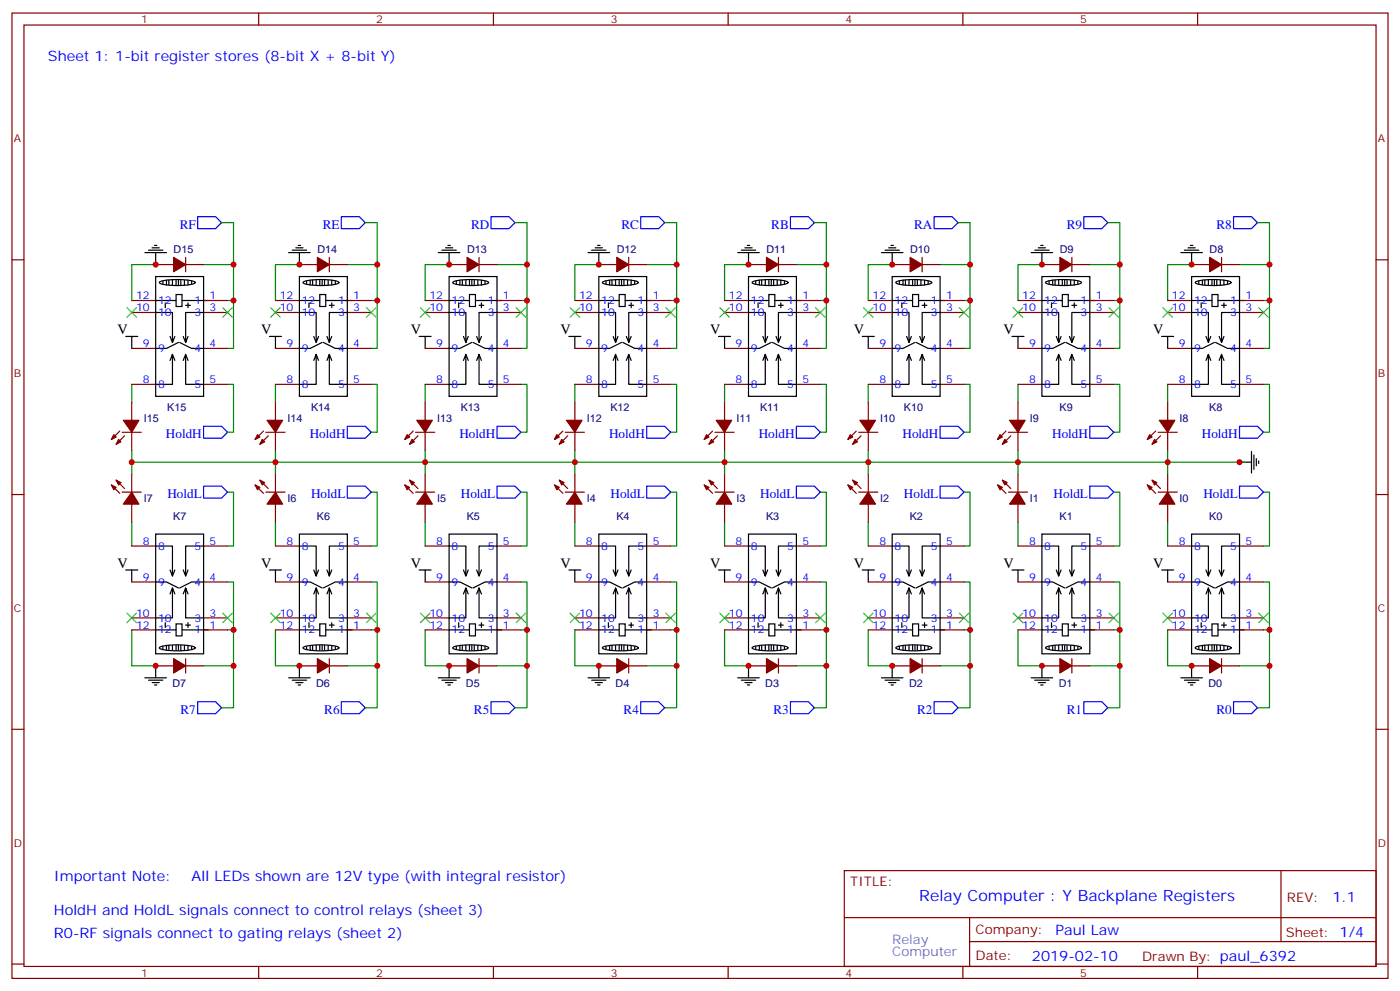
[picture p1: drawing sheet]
<svg xmlns="http://www.w3.org/2000/svg" width="412mm" height="292mm" viewBox="0 0 412 292" stroke-linecap="round" stroke-linejoin="round" font-family="sans-serif">
<g fill="none" stroke="#870000" stroke-width=".35">
<path d="M3.5 3.8h405.4v284.4h-405.4zM7.1 7.4h398.2v277.3h-398.2zM76.2 3.8v3.6M145.3 3.8v3.6M214.5 3.8v3.6M283.6 3.8v3.6M352.8 3.8v3.6M3.5 76.5h3.6M45.9 77.9h5.3M54.7 75.8v4.2M54.7 77.9h5.3M88.2 77.9h5.3"/>
<path d="M97 75.8v4.2M97 77.9h5.3M132.3 77.9h5.3M141.1 75.8v4.2M141.1 77.9h5.3M176.4 77.9h5.3M185.2 75.8v4.2M185.2 77.9h5.3M220.5 77.9h5.3M229.3 75.8v4.2M229.3 77.9h5.3M262.8 77.9h5.3"/>
<path d="M271.6 75.8v4.2M271.6 77.9h5.3M306.9 77.9h5.3M315.7 75.8v4.2M315.7 77.9h5.3M351 77.9h5.3M359.8 75.8v4.2M359.8 77.9h5.3M405.3 76.5h3.6M38.8 88.5h7.1M38.8 92h7.1M60 88.5h7"/>
<path d="M60 92h7M81.1 88.5h7.1M81.1 92h7.1M102.3 88.5h7.1M102.3 92h7.1M125.2 88.5h7.1M125.2 92h7.1M146.4 88.5h7.1M146.4 92h7.1M169.3 88.5h7.1M169.3 92h7.1M190.5 88.5h7.1"/>
<path d="M190.5 92h7.1M213.4 88.5h7.1M213.4 92h7.1M234.6 88.5h7.1M234.6 92h7.1M255.8 88.5h7M255.8 92h7M276.9 88.5h7.1M276.9 92h7.1M299.9 88.5h7M299.9 92h7M321 88.5h7.1"/>
<path d="M321 92h7.1M344 88.5h7M344 92h7M365.1 88.5h7.1M365.1 92h7.1M38.8 118.5v5.3M38.8 102.6h7.1M38.8 113.2h7.1M60 102.6h7M60 113.2h7M81.1 118.5v5.3M81.1 102.6h7.1"/>
<path d="M81.1 113.2h7.1M102.3 102.6h7.1M102.3 113.2h7.1M125.2 118.5v5.3M125.2 102.6h7.1M125.2 113.2h7.1M146.4 102.6h7.1M146.4 113.2h7.1M169.3 118.5v5.3M169.3 102.6h7.1M169.3 113.2h7.1M190.5 102.6h7.1"/>
<path d="M190.5 113.2h7.1M213.4 118.5v5.3M213.4 102.6h7.1M213.4 113.2h7.1M234.6 102.6h7.1M234.6 113.2h7.1M255.8 118.5v5.3M255.8 102.6h7M255.8 113.2h7M276.9 102.6h7.1M276.9 113.2h7.1M299.9 118.5v5.3"/>
<path d="M299.9 102.6h7M299.9 113.2h7M321 102.6h7.1M321 113.2h7.1M344 118.5v5.3M344 102.6h7M344 113.2h7M365.1 102.6h7.1M365.1 113.2h7.1M35.3 127l-2.5 2.4M36 127.3h5.6M36.7 128.4l-2.5 2.4"/>
<path d="M38.8 127.3v5.3M38.8 139.7v5.3M77.6 127l-2.5 2.4M78.3 127.3h5.7M79 128.4l-2.4 2.4M81.1 127.3v5.3M81.1 139.7v5.3M121.7 127l-2.5 2.4M122.4 127.3h5.7M123.1 128.4l-2.5 2.4M125.2 127.3v5.3M125.2 139.7v5.3"/>
<path d="M165.8 127l-2.5 2.4M166.5 127.3h5.7M167.2 128.4l-2.5 2.4M169.3 127.3v5.3M169.3 139.7v5.3M209.9 127l-2.5 2.4M210.6 127.3h5.7M211.3 128.4l-2.5 2.4M213.4 127.3v5.3M213.4 139.7v5.3M252.2 127l-2.4 2.4M252.9 127.3h5.7"/>
<path d="M253.6 128.4l-2.4 2.4M255.8 127.3v5.3M255.8 139.7v5.3M296.3 127l-2.4 2.4M297 127.3h5.7M297.7 128.4l-2.4 2.4M299.9 127.3v5.3M299.9 139.7v5.3M340.4 127l-2.4 2.4M341.1 127.3h5.7M341.8 128.4l-2.4 2.4M344 127.3v5.3"/>
<path d="M344 139.7v5.3M3.5 145.7h3.6M32.8 142.8l2.5 2.5M34.2 141.4l2.5 2.5M36 145h5.6M38.8 148.5v5.3M75.1 142.8l2.5 2.5M76.6 141.4l2.4 2.5M78.3 145h5.7M81.1 148.5v5.3M119.2 142.8l2.5 2.5M120.6 141.4l2.5 2.5"/>
<path d="M122.4 145h5.7M125.2 148.5v5.3M163.3 142.8l2.5 2.5M164.7 141.4l2.5 2.5M166.5 145h5.7M169.3 148.5v5.3M207.4 142.8l2.5 2.5M208.8 141.4l2.5 2.5M210.6 145h5.7M213.4 148.5v5.3M249.8 142.8l2.4 2.5M251.2 141.4l2.4 2.5"/>
<path d="M252.9 145h5.7M255.8 148.5v5.3M293.9 142.8l2.4 2.5M295.3 141.4l2.4 2.5M297 145h5.7M299.9 148.5v5.3M338 142.8l2.4 2.5M339.4 141.4l2.4 2.5M341.1 145h5.7M344 148.5v5.3M405.3 145.7h3.6M38.8 171.4h7.1"/>
<path d="M38.8 160.8h7.1M60 171.4h7M60 160.8h7M81.1 171.4h7.1M81.1 160.8h7.1M102.3 171.4h7.1M102.3 160.8h7.1M125.2 171.4h7.1M125.2 160.8h7.1M146.4 171.4h7.1M146.4 160.8h7.1M169.3 171.4h7.1"/>
<path d="M169.3 160.8h7.1M190.5 171.4h7.1M190.5 160.8h7.1M213.4 171.4h7.1M213.4 160.8h7.1M234.6 171.4h7.1M234.6 160.8h7.1M255.8 171.4h7M255.8 160.8h7M276.9 171.4h7.1M276.9 160.8h7.1M299.9 171.4h7"/>
<path d="M299.9 160.8h7M321 171.4h7.1M321 160.8h7.1M344 171.4h7M344 160.8h7M365.1 171.4h7.1M365.1 160.8h7.1M38.8 185.5h7.1M38.8 182h7.1M45.9 196.1h5.3M54.7 196.1h5.3M54.7 194v4.2"/>
<path d="M60 185.5h7M60 182h7M81.1 185.5h7.1M81.1 182h7.1M88.2 196.1h5.3M97 196.1h5.3M97 194v4.2M102.3 185.5h7.1M102.3 182h7.1M125.2 185.5h7.1M125.2 182h7.1M132.3 196.1h5.3"/>
<path d="M141.1 196.1h5.3M141.1 194v4.2M146.4 185.5h7.1M146.4 182h7.1M169.3 185.5h7.1M169.3 182h7.1M176.4 196.1h5.3M185.2 196.1h5.3M185.2 194v4.2M190.5 185.5h7.1M190.5 182h7.1M213.4 185.5h7.1"/>
<path d="M213.4 182h7.1M220.5 196.1h5.3M229.3 196.1h5.3M229.3 194v4.2M234.6 185.5h7.1M234.6 182h7.1M255.8 185.5h7M255.8 182h7M262.8 196.1h5.3M271.6 196.1h5.3M271.6 194v4.2M276.9 185.5h7.1"/>
<path d="M276.9 182h7.1M299.9 185.5h7M299.9 182h7M306.9 196.1h5.3M315.7 196.1h5.3M315.7 194v4.2M321 185.5h7.1M321 182h7.1M344 185.5h7M344 182h7M351 196.1h5.3M359.8 194v4.2"/>
<path d="M359.8 196.1h5.3M365.1 185.5h7.1M365.1 182h7.1M3.5 214.8h3.6M405.3 214.8h3.6M248.7 256.4h156.6v28.3h-156.6zM377.3 256.5v20.8M248.7 270.3h156.5M285.6 277.3h119.6M285.6 270.3v14.1M3.5 284h3.6M76.2 284.7v3.5"/>
<path d="M145.3 284.7v3.5M214.5 284.7v3.5M283.6 284.7v3.5M352.8 284.7v3.5M405.3 284h3.6"/>
</g>
<g fill="none" stroke="#000" stroke-width=".35">
<path d="M42.7 74.4h6.3M43.7 73.7h4.3M44.8 73h2.1M45.5 72.3h.7M45.9 74.4v3.5M85 74.4h6.4M86.1 73.7h4.2M87.1 73h2.2M87.8 72.3h.7M88.2 74.4v3.5M129.1 74.4h6.4M130.2 73.7h4.2"/>
<path d="M131.2 73h2.1M131.9 72.3h.7M132.3 74.4v3.5M173.2 74.4h6.4M174.3 73.7h4.2M175.3 73h2.1M176 72.3h.7M176.4 74.4v3.5M217.3 74.4h6.4M218.4 73.7h4.2M219.4 73h2.1M220.1 72.3h.7"/>
<path d="M220.5 74.4v3.5M259.6 74.4h6.4M260.7 73.7h4.2M261.8 73h2.1M262.5 72.3h.7M262.8 74.4v3.5M303.7 74.4h6.4M304.8 73.7h4.2M305.9 73h2.1M306.6 72.3h.7M306.9 74.4v3.5M347.8 74.4h6.4"/>
<path d="M348.9 73.7h4.2M350 73h2.1M350.7 72.3h.7M351 74.4v3.5M37 99.1h3.6M38.8 99.1v3.5M45.9 81.5h14.1v35.2h-14.1zM45.9 92h4.9v8.9l.7-1.8M45.9 88.5h6M47 83a19.4 19.4 0 0 1 10.4 0l.1 .2a8.7 8.7 0 0 1-5.3 .9 8.7 8.7 0 0 1-5.3-.9zM48 82.9v.7M48.7 89.2v1.4"/>
<path d="M49 82.5v1.4M49.7 82.5v1.4M50.1 99.1l.7 1.8M50.8 82.5v1.4M51.9 86.7h1.7v3.6h-1.7zM51.9 82.5v1.4M52.6 82.5v1.4M53.3 82.5v1.4M53.6 88.5h7.8M54 99.1l.7 1.8M54.3 82.5v1.4M54.7 89.9h1.4"/>
<path d="M55.4 82.5v1.4M55.4 89.2v1.4M56.4 82.9v.7M60 92h-5.3v8.9l.7-1.8M79.4 99.1h3.5M81.1 99.1v3.5M88.2 81.5h14.1v35.2h-14.1zM88.2 92h4.9v8.9l.7-1.8M88.2 88.5h6M89.4 83a19.4 19.4 0 0 1 10.3 0l.1 .2a8.7 8.7 0 0 1-5.3 .9 8.7 8.7 0 0 1-5.2-.9zM90.3 82.9v.7M91 89.2v1.4"/>
<path d="M91.4 82.5v1.4M92.1 82.5v1.4M92.4 99.1l.7 1.8M93.1 82.5v1.4M94.2 86.7h1.8v3.6h-1.8zM94.2 82.5v1.4M94.9 82.5v1.4M95.6 82.5v1.4M96 88.5h7.7M96.3 99.1l.7 1.8M96.7 82.5v1.4M97 89.9h1.4"/>
<path d="M97.7 82.5v1.4M97.7 89.2v1.4M98.8 82.9v.7M102.3 92h-5.3v8.9l.7-1.8M123.5 99.1h3.5M125.2 99.1v3.5M132.3 81.5h14.1v35.2h-14.1zM132.3 92h4.9v8.9l.7-1.8M132.3 88.5h6M133.5 83a19.4 19.4 0 0 1 10.3 0l.1 .2a8.7 8.7 0 0 1-5.3 .9 8.7 8.7 0 0 1-5.3-.9zM134.4 82.9v.7M135.1 89.2v1.4"/>
<path d="M135.5 82.5v1.4M136.2 82.5v1.4M136.5 99.1l.7 1.8M137.2 82.5v1.4M138.3 86.7h1.8v3.6h-1.8zM138.3 82.5v1.4M139 82.5v1.4M139.7 82.5v1.4M140.1 88.5h7.7M140.4 99.1l.7 1.8M140.8 82.5v1.4M141.1 89.9h1.4"/>
<path d="M141.8 82.5v1.4M141.8 89.2v1.4M142.9 82.9v.7M146.4 92h-5.3v8.9l.7-1.8M167.6 99.1h3.5M169.3 99.1v3.5M176.4 81.5h14.1v35.2h-14.1zM176.4 92h4.9v8.9l.7-1.8M176.4 88.5h6M177.6 83a19.4 19.4 0 0 1 10.3 0l.1 .2a8.7 8.7 0 0 1-5.3 .9 8.7 8.7 0 0 1-5.3-.9zM178.5 82.9v.7M179.2 89.2v1.4"/>
<path d="M179.6 82.5v1.4M180.3 82.5v1.4M180.6 99.1l.7 1.8M181.3 82.5v1.4M182.4 86.7h1.7v3.6h-1.7zM182.4 82.5v1.4M183.1 82.5v1.4M183.8 82.5v1.4M184.1 88.5h7.8M184.5 99.1l.7 1.8M184.9 82.5v1.4M185.2 89.9h1.4"/>
<path d="M185.9 82.5v1.4M185.9 89.2v1.4M187 82.9v.7M190.5 92h-5.3v8.9l.7-1.8M211.7 99.1h3.5M213.4 99.1v3.5M220.5 81.5h14.1v35.2h-14.1zM220.5 92h4.9v8.9l.7-1.8M220.5 88.5h6M221.7 83a19.4 19.4 0 0 1 10.3 0l.1 .2a8.7 8.7 0 0 1-5.3 .9 8.7 8.7 0 0 1-5.3-.9zM222.6 82.9v.7M223.3 89.2v1.4"/>
<path d="M223.7 82.5v1.4M224.4 82.5v1.4M224.7 99.1l.7 1.8M225.4 82.5v1.4M226.5 86.7h1.7v3.6h-1.7zM226.5 82.5v1.4M227.2 82.5v1.4M227.9 82.5v1.4M228.2 88.5h7.8M228.6 99.1l.7 1.8M229 82.5v1.4M229.3 89.9h1.4"/>
<path d="M230 82.5v1.4M230 89.2v1.4M231.1 82.9v.7M234.6 92h-5.3v8.9l.7-1.8M254 99.1h3.5M255.8 99.1v3.5M262.8 81.5h14.1v35.2h-14.1zM262.8 92h5v8.9l.7-1.8M262.8 88.5h6M264 83a19.4 19.4 0 0 1 10.4 0l.1 .2a8.7 8.7 0 0 1-5.3 .9 8.7 8.7 0 0 1-5.3-.9zM264.9 82.9v.7M265.6 89.2v1.4"/>
<path d="M266 82.5v1.4M266.7 82.5v1.4M267.1 99.1l.7 1.8M267.8 82.5v1.4M268.8 86.7h1.8v3.6h-1.8zM268.8 82.5v1.4M269.5 82.5v1.4M270.2 82.5v1.4M270.6 88.5h7.7M270.9 99.1l.7 1.8M271.3 82.5v1.4M271.6 89.9h1.4"/>
<path d="M272.3 82.5v1.4M272.3 89.2v1.4M273.4 82.9v.7M276.9 92h-5.3v8.9l.7-1.8M298.1 99.1h3.5M299.9 99.1v3.5M306.9 81.5h14.1v35.2h-14.1zM306.9 92h5v8.9l.7-1.8M306.9 88.5h6M308.1 83a19.4 19.4 0 0 1 10.4 0l.1 .2a8.7 8.7 0 0 1-5.3 .9 8.7 8.7 0 0 1-5.3-.9zM309 82.9v.7M309.7 89.2v1.4"/>
<path d="M310.1 82.5v1.4M310.8 82.5v1.4M311.1 99.1l.8 1.8M311.9 82.5v1.4M312.9 86.7h1.8v3.6h-1.8zM312.9 82.5v1.4M313.6 82.5v1.4M314.3 82.5v1.4M314.7 88.5h7.7M315 99.1l.7 1.8M315.4 82.5v1.4M315.7 89.9h1.4"/>
<path d="M316.4 82.5v1.4M316.4 89.2v1.4M317.5 82.9v.7M321 92h-5.3v8.9l.7-1.8M342.2 99.1h3.5M344 99.1v3.5M351 81.5h14.1v35.2h-14.1zM351 92h5v8.9l.7-1.8M351 88.5h6M352.2 83a19.4 19.4 0 0 1 10.3 0l.2 .2a8.7 8.7 0 0 1-5.3 .9 8.7 8.7 0 0 1-5.3-.9zM353.1 82.9v.7M353.8 89.2v1.4"/>
<path d="M354.2 82.5v1.4M354.9 82.5v1.4M355.2 99.1l.8 1.8M356 82.5v1.4M357 86.7h1.8v3.6h-1.8zM357 82.5v1.4M357.7 82.5v1.4M358.4 82.5v1.4M358.8 88.5h7.7M359.1 99.1l.7 1.8M359.5 82.5v1.4M359.8 89.9h1.4"/>
<path d="M360.5 82.5v1.4M360.5 89.2v1.4M361.6 82.9v.7M365.1 92h-5.3v8.9l.7-1.8M50.1 106.2l.7-1.8v8.8h-4.9M50.8 104.4l.7 1.8M52.6 100.9l-3.6 1.7h-3.1M52.9 100.9l3.5 1.7h3.6M54 106.2l.7-1.8v8.8h5.3M54.7 104.4l.7 1.8M92.4 106.2l.7-1.8v8.8h-4.9M93.1 104.4l.7 1.8"/>
<path d="M94.9 100.9l-3.5 1.7h-3.2M95.2 100.9l3.6 1.7h3.5M96.3 106.2l.7-1.8v8.8h5.3M97 104.4l.7 1.8M136.5 106.2l.7-1.8v8.8h-4.9M137.2 104.4l.7 1.8M139 100.9l-3.5 1.7h-3.2M139.3 100.9l3.6 1.7h3.5M140.4 106.2l.7-1.8v8.8h5.3M141.1 104.4l.7 1.8M180.6 106.2l.7-1.8v8.8h-4.9M181.3 104.4l.7 1.8"/>
<path d="M183.1 100.9l-3.5 1.7h-3.2M183.4 100.9l3.6 1.7h3.5M184.5 106.2l.7-1.8v8.8h5.3M185.2 104.4l.7 1.8M224.7 106.2l.7-1.8v8.8h-4.9M225.4 104.4l.7 1.8M227.2 100.9l-3.5 1.7h-3.2M227.5 100.9l3.6 1.7h3.5M228.6 106.2l.7-1.8v8.8h5.3M229.3 104.4l.7 1.8M267.1 106.2l.7-1.8v8.8h-5M267.8 104.4l.7 1.8"/>
<path d="M269.5 100.9l-3.5 1.7h-3.2M269.9 100.9l3.5 1.7h3.5M270.9 106.2l.7-1.8v8.8h5.3M271.6 104.4l.7 1.8M311.1 106.2l.8-1.8v8.8h-5M311.9 104.4l.7 1.8M313.6 100.9l-3.5 1.7h-3.2M314 100.9l3.5 1.7h3.5M315 106.2l.7-1.8v8.8h5.3M315.7 104.4l.7 1.8M355.2 106.2l.8-1.8v8.8h-5M356 104.4l.7 1.8"/>
<path d="M357.7 100.9l-3.5 1.7h-3.2M358.1 100.9l3.5 1.7h3.5M359.1 106.2l.7-1.8v8.8h5.3M359.8 104.4l.7 1.8M365.1 136.1h3.6M368.7 133v6.3M369.4 134v4.3M370.1 135.1v2.1M370.8 135.8v.7M45.9 157.3h14.1v35.3h-14.1zM88.2 157.3h14.1v35.3h-14.1zM132.3 157.3h14.1v35.3h-14.1z"/>
<path d="M176.4 157.3h14.1v35.3h-14.1zM220.5 157.3h14.1v35.3h-14.1zM262.8 157.3h14.1v35.3h-14.1zM306.9 157.3h14.1v35.3h-14.1zM351 157.3h14.1v35.3h-14.1zM37 167.9h3.6M38.8 167.9v3.5M45.9 171.4h3.1l3.6 1.8M45.9 160.8h4.9v8.9l-.7-1.8M50.8 173.2l-.7 1.7M51.5 174.9l-.7-1.7v8.8h-4.9M51.5 167.9l-.7 1.8"/>
<path d="M54.7 173.2l-.7 1.7M55.4 174.9l-.7-1.7v8.8h5.3M55.4 167.9l-.7 1.8M60 171.4h-3.6l-3.5 1.8M60 160.8h-5.3v8.9l-.7-1.8M79.4 167.9h3.5M81.1 167.9v3.5M88.2 171.4h3.2l3.5 1.8M88.2 160.8h4.9v8.9l-.7-1.8M93.1 173.2l-.7 1.7M93.8 174.9l-.7-1.7v8.8h-4.9M93.8 167.9l-.7 1.8"/>
<path d="M97 173.2l-.7 1.7M97.7 174.9l-.7-1.7v8.8h5.3M97.7 167.9l-.7 1.8M102.3 171.4h-3.5l-3.6 1.8M102.3 160.8h-5.3v8.9l-.7-1.8M123.5 167.9h3.5M125.2 167.9v3.5M132.3 171.4h3.2l3.5 1.8M132.3 160.8h4.9v8.9l-.7-1.8M137.2 173.2l-.7 1.7M137.9 174.9l-.7-1.7v8.8h-4.9M137.9 167.9l-.7 1.8"/>
<path d="M141.1 173.2l-.7 1.7M141.8 174.9l-.7-1.7v8.8h5.3M141.8 167.9l-.7 1.8M146.4 171.4h-3.5l-3.6 1.8M146.4 160.8h-5.3v8.9l-.7-1.8M167.6 167.9h3.5M169.3 167.9v3.5M176.4 171.4h3.2l3.5 1.8M176.4 160.8h4.9v8.9l-.7-1.8M181.3 173.2l-.7 1.7M182 174.9l-.7-1.7v8.8h-4.9M182 167.9l-.7 1.8"/>
<path d="M185.2 173.2l-.7 1.7M185.9 174.9l-.7-1.7v8.8h5.3M185.9 167.9l-.7 1.8M190.5 171.4h-3.5l-3.6 1.8M190.5 160.8h-5.3v8.9l-.7-1.8M211.7 167.9h3.5M213.4 167.9v3.5M220.5 171.4h3.2l3.5 1.8M220.5 160.8h4.9v8.9l-.7-1.8M225.4 173.2l-.7 1.7M226.1 174.9l-.7-1.7v8.8h-4.9M226.1 167.9l-.7 1.8"/>
<path d="M229.3 173.2l-.7 1.7M230 174.9l-.7-1.7v8.8h5.3M230 167.9l-.7 1.8M234.6 171.4h-3.5l-3.6 1.8M234.6 160.8h-5.3v8.9l-.7-1.8M254 167.9h3.5M255.8 167.9v3.5M262.8 171.4h3.2l3.5 1.8M262.8 160.8h5v8.9l-.7-1.8M267.8 173.2l-.7 1.7M268.5 174.9l-.7-1.7v8.8h-5M268.5 167.9l-.7 1.8"/>
<path d="M271.6 173.2l-.7 1.7M272.3 174.9l-.7-1.7v8.8h5.3M272.3 167.9l-.7 1.8M276.9 171.4h-3.5l-3.5 1.8M276.9 160.8h-5.3v8.9l-.7-1.8M298.1 167.9h3.5M299.9 167.9v3.5M306.9 171.4h3.2l3.5 1.8M306.9 160.8h5v8.9l-.8-1.8M311.9 173.2l-.8 1.7M312.6 174.9l-.7-1.7v8.8h-5M312.6 167.9l-.7 1.8"/>
<path d="M315.7 173.2l-.7 1.7M316.4 174.9l-.7-1.7v8.8h5.3M316.4 167.9l-.7 1.8M321 171.4h-3.5l-3.5 1.8M321 160.8h-5.3v8.9l-.7-1.8M342.2 167.9h3.5M344 167.9v3.5M351 171.4h3.2l3.5 1.8M351 160.8h5v8.9l-.8-1.8M356 173.2l-.8 1.7M356.7 174.9l-.7-1.7v8.8h-5M356.7 167.9l-.7 1.8"/>
<path d="M359.8 173.2l-.7 1.7M360.5 174.9l-.7-1.7v8.8h5.3M360.5 167.9l-.7 1.8M365.1 171.4h-3.5l-3.5 1.8M365.1 160.8h-5.3v8.9l-.7-1.8M42.7 199.6h6.3M45.9 196.1v3.5M45.9 185.5h6M47 190.6a19.4 19.4 0 0 1 10.4 0l.1 .2a8.7 8.7 0 0 1-5.3 .9 8.7 8.7 0 0 1-5.3-.9zM48 190.5v.7M48.7 183.4v1.4M49 190.1v1.4"/>
<path d="M49.7 190.1v1.4M50.8 190.1v1.4M51.9 183.8h1.7v3.5h-1.7zM51.9 190.1v1.4M52.6 190.1v1.4M53.3 190.1v1.4M53.6 185.5h7.8M54.3 190.1v1.4M54.7 184.1h1.4M55.4 183.4v1.4M55.4 190.1v1.4M56.4 190.5v.7"/>
<path d="M85 199.6h6.4M88.2 196.1v3.5M88.2 185.5h6M89.4 190.6a19.4 19.4 0 0 1 10.3 0l.1 .2a8.7 8.7 0 0 1-5.3 .9 8.7 8.7 0 0 1-5.2-.9zM90.3 190.5v.7M91 183.4v1.4M91.4 190.1v1.4M92.1 190.1v1.4M93.1 190.1v1.4M94.2 183.8h1.8v3.5h-1.8zM94.2 190.1v1.4M94.9 190.1v1.4"/>
<path d="M95.6 190.1v1.4M96 185.5h7.7M96.7 190.1v1.4M97 184.1h1.4M97.7 183.4v1.4M97.7 190.1v1.4M98.8 190.5v.7M129.1 199.6h6.4M132.3 196.1v3.5M132.3 185.5h6M133.5 190.6a19.4 19.4 0 0 1 10.3 0l.1 .2a8.7 8.7 0 0 1-5.3 .9 8.7 8.7 0 0 1-5.3-.9zM134.4 190.5v.7"/>
<path d="M135.1 183.4v1.4M135.5 190.1v1.4M136.2 190.1v1.4M137.2 190.1v1.4M138.3 183.8h1.8v3.5h-1.8zM138.3 190.1v1.4M139 190.1v1.4M139.7 190.1v1.4M140.1 185.5h7.7M140.8 190.1v1.4M141.1 184.1h1.4M141.8 183.4v1.4"/>
<path d="M141.8 190.1v1.4M142.9 190.5v.7M173.2 199.6h6.4M176.4 196.1v3.5M176.4 185.5h6M177.6 190.6a19.4 19.4 0 0 1 10.3 0l.1 .2a8.7 8.7 0 0 1-5.3 .9 8.7 8.7 0 0 1-5.3-.9zM178.5 190.5v.7M179.2 183.4v1.4M179.6 190.1v1.4M180.3 190.1v1.4M181.3 190.1v1.4M182.4 183.8h1.7v3.5h-1.7z"/>
<path d="M182.4 190.1v1.4M183.1 190.1v1.4M183.8 190.1v1.4M184.1 185.5h7.8M184.9 190.1v1.4M185.2 184.1h1.4M185.9 183.4v1.4M185.9 190.1v1.4M187 190.5v.7M217.3 199.6h6.4M220.5 196.1v3.5M220.5 185.5h6"/>
<path d="M221.7 190.6a19.4 19.4 0 0 1 10.3 0l.1 .2a8.7 8.7 0 0 1-5.3 .9 8.7 8.7 0 0 1-5.3-.9zM222.6 190.5v.7M223.3 183.4v1.4M223.7 190.1v1.4M224.4 190.1v1.4M225.4 190.1v1.4M226.5 183.8h1.7v3.5h-1.7zM226.5 190.1v1.4M227.2 190.1v1.4M227.9 190.1v1.4M228.2 185.5h7.8M229 190.1v1.4"/>
<path d="M229.3 184.1h1.4M230 183.4v1.4M230 190.1v1.4M231.1 190.5v.7M259.6 199.6h6.4M262.8 196.1v3.5M262.8 185.5h6M264 190.6a19.4 19.4 0 0 1 10.4 0l.1 .2a8.7 8.7 0 0 1-5.3 .9 8.7 8.7 0 0 1-5.3-.9zM264.9 190.5v.7M265.6 183.4v1.4M266 190.1v1.4M266.7 190.1v1.4"/>
<path d="M267.8 190.1v1.4M268.8 183.8h1.8v3.5h-1.8zM268.8 190.1v1.4M269.5 190.1v1.4M270.2 190.1v1.4M270.6 185.5h7.7M271.3 190.1v1.4M271.6 184.1h1.4M272.3 183.4v1.4M272.3 190.1v1.4M273.4 190.5v.7M303.7 199.6h6.4"/>
<path d="M306.9 196.1v3.5M306.9 185.5h6M308.1 190.6a19.4 19.4 0 0 1 10.4 0l.1 .2a8.7 8.7 0 0 1-5.3 .9 8.7 8.7 0 0 1-5.3-.9zM309 190.5v.7M309.7 183.4v1.4M310.1 190.1v1.4M310.8 190.1v1.4M311.9 190.1v1.4M312.9 183.8h1.8v3.5h-1.8zM312.9 190.1v1.4M313.6 190.1v1.4M314.3 190.1v1.4"/>
<path d="M314.7 185.5h7.7M315.4 190.1v1.4M315.7 184.1h1.4M316.4 183.4v1.4M316.4 190.1v1.4M317.5 190.5v.7M347.8 199.6h6.4M351 196.1v3.5M351 185.5h6M352.2 190.6a19.4 19.4 0 0 1 10.3 0l.2 .2a8.7 8.7 0 0 1-5.3 .9 8.7 8.7 0 0 1-5.3-.9zM353.1 190.5v.7M353.8 183.4v1.4"/>
<path d="M354.2 190.1v1.4M354.9 190.1v1.4M356 190.1v1.4M357 183.8h1.8v3.5h-1.8zM357 190.1v1.4M357.7 190.1v1.4M358.4 190.1v1.4M358.8 185.5h7.7M359.5 190.1v1.4M359.8 184.1h1.4M360.5 183.4v1.4M360.5 190.1v1.4"/>
<path d="M361.6 190.5v.7M43.7 200.3h4.3M44.8 201h2.1M45.5 201.8h.7M86.1 200.3h4.2M87.1 201h2.2M87.8 201.8h.7M130.2 200.3h4.2M131.2 201h2.1M131.9 201.8h.7M174.3 200.3h4.2M175.3 201h2.1"/>
<path d="M176 201.8h.7M218.4 200.3h4.2M219.4 201h2.1M220.1 201.8h.7M260.7 200.3h4.2M261.8 201h2.1M262.5 201.8h.7M304.8 200.3h4.2M305.9 201h2.1M306.6 201.8h.7M348.9 200.3h4.2M350 201h2.1"/>
<path d="M350.7 201.8h.7"/>
</g>
<g fill="none" stroke="#008700" stroke-width=".35">
<path d="M45.9 77.9h-7.1v10.6M65.3 65.6h3.5v12.3h-8.8M68.8 77.9v10.6h-1.8M88.2 77.9h-7.1v10.6M107.6 65.6h3.5v12.3h-8.8M111.1 77.9v10.6h-1.7M132.3 77.9h-7.1v10.6M151.7 65.6h3.5v12.3h-8.8M155.2 77.9v10.6h-1.7M176.4 77.9h-7.1v10.6M190.5 77.9h8.8v24.7h-1.7M195.8 65.6h3.5v12.3"/>
<path d="M220.5 77.9h-7.1v10.6M234.6 77.9h8.8v24.7h-1.7M239.9 65.6h3.5v12.3M262.8 77.9h-7v10.6M276.9 77.9h8.9v24.7h-1.8M282.2 65.6h3.6v12.3M306.9 77.9h-7v10.6M321 77.9h8.8v24.7h-1.7M326.3 65.6h3.5v12.3M351 77.9h-7v10.6M365.1 77.9h8.8v24.7h-1.7M370.4 65.6h3.5v12.3"/>
<path d="M68.8 88.5v14.1h-1.8M111.1 88.5v14.1h-1.7M155.2 88.5v14.1h-1.7M197.6 88.5h1.7M241.7 88.5h1.7M284 88.5h1.8M328.1 88.5h1.7M372.2 88.5h1.7M38.8 113.2v5.3M67 113.2h1.8v14.1h-1.8M81.1 113.2v5.3M109.4 113.2h1.7v14.1h-1.7"/>
<path d="M125.2 113.2v5.3M153.5 113.2h1.7v14.1h-1.7M169.3 113.2v5.3M197.6 113.2h1.7v14.1h-1.7M213.4 113.2v5.3M241.7 113.2h1.7v14.1h-1.7M255.8 113.2v5.3M284 113.2h1.8v14.1h-1.8M299.9 113.2v5.3M328.1 113.2h1.7v14.1h-1.7M344 113.2v5.3M372.2 113.2h1.7v14.1h-1.7"/>
<path d="M38.8 132.6v3.5M81.1 132.6v3.5h-42.3v3.6M125.2 132.6v3.5h-44.1v3.6M169.3 132.6v3.5h-44.1v3.6M213.4 139.7v-3.6h86.5v3.6M213.4 132.6v3.5h-44.1v3.6M255.8 132.6v7.1M299.9 132.6v3.5h44.1v-3.5M366.9 136.1h-22.9v3.6M38.8 153.8v7M67 145h1.8v15.8h-1.8M81.1 153.8v7"/>
<path d="M109.4 145h1.7v15.8h-1.7M125.2 153.8v7M153.5 145h1.7v15.8h-1.7M169.3 153.8v7M197.6 145h1.7v15.8h-1.7M213.4 153.8v7M241.7 145h1.7v15.8h-1.7M255.8 153.8v7M284 145h1.8v15.8h-1.8M299.9 153.8v7M328.1 145h1.7v15.8h-1.7M344 153.8v7"/>
<path d="M372.2 145h1.7v15.8h-1.7M67 171.4h1.8v24.7h-8.8M109.4 171.4h1.7v24.7h-8.8M153.5 171.4h1.7v24.7h-8.8M197.6 171.4h1.7v24.7h-8.8M241.7 171.4h1.7v24.7h-8.8M284 171.4h1.8v24.7h-8.9M328.1 171.4h1.7v24.7h-8.8M372.2 171.4h1.7v24.7h-8.8M38.8 185.5v10.6h7.1M67 185.5h1.8M68.8 196.1v12.4h-3.5"/>
<path d="M81.1 185.5v10.6h7.1M109.4 185.5h1.7M111.1 196.1v12.4h-3.5M125.2 185.5v10.6h7.1M153.5 185.5h1.7M155.2 196.1v12.4h-3.5M169.3 185.5v10.6h7.1M197.6 185.5h1.7M199.3 196.1v12.4h-3.5M213.4 185.5v10.6h7.1M241.7 185.5h1.7M243.4 196.1v12.4h-3.5"/>
<path d="M255.8 185.5v10.6h7M284 185.5h1.8M285.8 196.1v12.4h-3.6M299.9 185.5v10.6h7M328.1 185.5h1.7M329.8 196.1v12.4h-3.5M344 185.5v10.6h7M372.2 185.5h1.7M373.9 196.1v12.4h-3.5"/>
</g>
<g fill="none" stroke="#00f" stroke-width=".35">
<path d="M58.2 63.8h5.3l1.8 1.8-1.8 1.7h-5.3zM100.5 63.8h5.3l1.8 1.8-1.8 1.7h-5.3zM144.6 63.8h5.3l1.8 1.8-1.8 1.7h-5.3zM188.7 63.8h5.3l1.8 1.8-1.8 1.7h-5.3zM232.8 63.8h5.3l1.8 1.8-1.8 1.7h-5.3zM275.2 63.8h5.3l1.7 1.8-1.7 1.7h-5.3zM319.3 63.8h5.3l1.7 1.8-1.7 1.7h-5.3zM363.4 63.8h5.3l1.7 1.8-1.7 1.7h-5.3zM60 125.6h5.3l1.7 1.7-1.7 1.8h-5.3zM102.3 125.6h5.3l1.8 1.7-1.8 1.8h-5.3zM146.4 125.6h5.3l1.8 1.7-1.8 1.8h-5.3zM190.5 125.6h5.3l1.8 1.7-1.8 1.8h-5.3z"/>
<path d="M234.6 125.6h5.3l1.8 1.7-1.8 1.8h-5.3zM276.9 125.6h5.3l1.8 1.7-1.8 1.8h-5.3zM321 125.6h5.3l1.8 1.7-1.8 1.8h-5.3zM365.1 125.6h5.3l1.8 1.7-1.8 1.8h-5.3zM60 143.2h5.3l1.7 1.8-1.7 1.7h-5.3zM102.3 143.2h5.3l1.8 1.8-1.8 1.7h-5.3zM146.4 143.2h5.3l1.8 1.8-1.8 1.7h-5.3zM190.5 143.2h5.3l1.8 1.8-1.8 1.7h-5.3zM234.6 143.2h5.3l1.8 1.8-1.8 1.7h-5.3zM276.9 143.2h5.3l1.8 1.8-1.8 1.7h-5.3zM321 143.2h5.3l1.8 1.8-1.8 1.7h-5.3zM365.1 143.2h5.3l1.8 1.8-1.8 1.7h-5.3z"/>
<path d="M58.2 206.7h5.3l1.8 1.8-1.8 1.7h-5.3zM100.5 206.7h5.3l1.8 1.8-1.8 1.7h-5.3zM144.6 206.7h5.3l1.8 1.8-1.8 1.7h-5.3zM188.7 206.7h5.3l1.8 1.8-1.8 1.7h-5.3zM232.8 206.7h5.3l1.8 1.8-1.8 1.7h-5.3zM275.2 206.7h5.3l1.7 1.8-1.7 1.7h-5.3zM319.3 206.7h5.3l1.7 1.8-1.7 1.7h-5.3zM363.4 206.7h5.3l1.7 1.8-1.7 1.7h-5.3z"/>
</g>
<g fill="#870000" stroke="#870000" stroke-width=".35">
<path d="M339.4 141.4l1.4 .7-.7 .7z"/>
<path d="M338 142.8l1.4 .7-.7 .8z"/>
<path d="M344 145l2.1 3.5h-4.6z"/>
<path d="M295.3 141.4l1.4 .7-.7 .7z"/>
<path d="M293.9 142.8l1.4 .7-.7 .8z"/>
<path d="M299.9 145l2.1 3.5h-4.6z"/>
<path d="M251.2 141.4l1.4 .7-.7 .7z"/>
<path d="M249.8 142.8l1.4 .7-.7 .8z"/>
<path d="M255.8 145l2.1 3.5h-4.6z"/>
<path d="M208.8 141.4l1.5 .7-.8 .7z"/>
<path d="M207.4 142.8l1.4 .7-.7 .8z"/>
<path d="M213.4 145l2.1 3.5h-4.5z"/>
<path d="M164.7 141.4l1.5 .7-.7 .7z"/>
<path d="M163.3 142.8l1.4 .7-.7 .8z"/>
<path d="M169.3 145l2.1 3.5h-4.5z"/>
<path d="M120.6 141.4l1.5 .7-.7 .7z"/>
<path d="M119.2 142.8l1.4 .7-.7 .8z"/>
<path d="M125.2 145l2.2 3.5h-4.6z"/>
<path d="M76.6 141.4l1.4 .7-.7 .7z"/>
<path d="M75.1 142.8l1.5 .7-.8 .8z"/>
<path d="M81.1 145l2.2 3.5h-4.6z"/>
<path d="M34.2 141.4l1.4 .7-.7 .7z"/>
<path d="M32.8 142.8l1.4 .7-.7 .8z"/>
<path d="M38.8 145l2.1 3.5h-4.6z"/>
<path d="M340.1 129.4l.7 .7-1.4 .7z"/>
<path d="M338.7 128l.7 .7-1.4 .7z"/>
<path d="M341.5 123.8h4.6l-2.1 3.5z"/>
<path d="M296 129.4l.7 .7-1.4 .7z"/>
<path d="M294.6 128l.7 .7-1.4 .7z"/>
<path d="M297.4 123.8h4.6l-2.1 3.5z"/>
<path d="M251.9 129.4l.7 .7-1.4 .7z"/>
<path d="M250.5 128l.7 .7-1.4 .7z"/>
<path d="M253.3 123.8h4.6l-2.1 3.5z"/>
<path d="M209.5 129.4l.8 .7-1.5 .7z"/>
<path d="M208.1 128l.7 .7-1.4 .7z"/>
<path d="M211 123.8h4.5l-2.1 3.5z"/>
<path d="M165.5 129.4l.7 .7-1.5 .7z"/>
<path d="M164 128l.7 .7-1.4 .7z"/>
<path d="M166.9 123.8h4.5l-2.1 3.5z"/>
<path d="M121.4 129.4l.7 .7-1.5 .7z"/>
<path d="M119.9 128l.7 .7-1.4 .7z"/>
<path d="M122.8 123.8h4.6l-2.2 3.5z"/>
<path d="M77.3 129.4l.7 .7-1.4 .7z"/>
<path d="M75.8 128l.8 .7-1.5 .7z"/>
<path d="M78.7 123.8h4.6l-2.2 3.5z"/>
<path d="M34.9 129.4l.7 .7-1.4 .7z"/>
<path d="M33.5 128l.7 .7-1.4 .7z"/>
<path d="M36.3 123.8h4.6l-2.1 3.5z"/>
<path d="M356.3 194l3.5 2.1-3.5 2.1z"/>
<path d="M312.2 194l3.5 2.1-3.5 2.1z"/>
<path d="M268.1 194l3.5 2.1-3.5 2.1z"/>
<path d="M225.8 194l3.5 2.1-3.5 2.1z"/>
<path d="M181.7 194l3.5 2.1-3.5 2.1z"/>
<path d="M137.6 194l3.5 2.1-3.5 2.1z"/>
<path d="M93.5 194l3.5 2.1-3.5 2.1z"/>
<path d="M51.2 194l3.5 2.1-3.5 2.1z"/>
<path d="M356.3 75.8l3.5 2.1-3.5 2.1z"/>
<path d="M312.2 75.8l3.5 2.1-3.5 2.1z"/>
<path d="M268.1 75.8l3.5 2.1-3.5 2.1z"/>
<path d="M225.8 75.8l3.5 2.1-3.5 2.1z"/>
<path d="M181.7 75.8l3.5 2.1-3.5 2.1z"/>
<path d="M137.6 75.8l3.5 2.1-3.5 2.1z"/>
<path d="M93.5 75.8l3.5 2.1-3.5 2.1z"/>
<path d="M51.2 75.8l3.5 2.1-3.5 2.1z"/>
</g>
<g fill="none" stroke="#3c3" stroke-width=".35">
<path d="M37.4 90.6l2.8 2.9M40.2 90.6l-2.8 2.9M65.6 90.6l2.8 2.9M68.4 90.6l-2.8 2.9M79.7 90.6l2.8 2.9M82.5 90.6l-2.8 2.9M107.9 90.6l2.9 2.9M110.8 90.6l-2.9 2.9M123.8 90.6l2.8 2.9M126.6 90.6l-2.8 2.9M152 90.6l2.9 2.9M154.9 90.6l-2.9 2.9"/>
<path d="M167.9 90.6l2.8 2.9M170.7 90.6l-2.8 2.9M196.1 90.6l2.9 2.9M199 90.6l-2.9 2.9M212 90.6l2.8 2.9M214.8 90.6l-2.8 2.9M240.2 90.6l2.9 2.9M243.1 90.6l-2.9 2.9M254.4 90.6l2.8 2.9M257.2 90.6l-2.8 2.9M282.6 90.6l2.8 2.9M285.4 90.6l-2.8 2.9"/>
<path d="M298.4 90.6l2.9 2.9M301.3 90.6l-2.9 2.9M326.7 90.6l2.8 2.9M329.5 90.6l-2.8 2.9M342.5 90.6l2.9 2.9M345.4 90.6l-2.9 2.9M370.8 90.6l2.8 2.9M373.6 90.6l-2.8 2.9M37.4 180.6l2.8 2.8M40.2 180.6l-2.8 2.8M65.6 180.6l2.8 2.8M68.4 180.6l-2.8 2.8"/>
<path d="M79.7 180.6l2.8 2.8M82.5 180.6l-2.8 2.8M107.9 180.6l2.9 2.8M110.8 180.6l-2.9 2.8M123.8 180.6l2.8 2.8M126.6 180.6l-2.8 2.8M152 180.6l2.9 2.8M154.9 180.6l-2.9 2.8M167.9 180.6l2.8 2.8M170.7 180.6l-2.8 2.8M196.1 180.6l2.9 2.8M199 180.6l-2.9 2.8"/>
<path d="M212 180.6l2.8 2.8M214.8 180.6l-2.8 2.8M240.2 180.6l2.9 2.8M243.1 180.6l-2.9 2.8M254.4 180.6l2.8 2.8M257.2 180.6l-2.8 2.8M282.6 180.6l2.8 2.8M285.4 180.6l-2.8 2.8M298.4 180.6l2.9 2.8M301.3 180.6l-2.9 2.8M326.7 180.6l2.8 2.8M329.5 180.6l-2.8 2.8"/>
<path d="M342.5 180.6l2.9 2.8M345.4 180.6l-2.9 2.8M370.8 180.6l2.8 2.8M373.6 180.6l-2.8 2.8"/>
</g>
<g fill="#c00">
<circle cx="68.8" cy="88.5" r=".88"/>
<circle cx="111.1" cy="88.5" r=".88"/>
<circle cx="155.2" cy="88.5" r=".88"/>
<circle cx="329.8" cy="77.9" r=".88"/>
<circle cx="243.4" cy="77.9" r=".88"/>
<circle cx="111.1" cy="196.1" r=".88"/>
<circle cx="199.3" cy="196.1" r=".88"/>
<circle cx="285.8" cy="196.1" r=".88"/>
<circle cx="373.9" cy="196.1" r=".88"/>
<circle cx="329.8" cy="88.5" r=".88"/>
<circle cx="243.4" cy="88.5" r=".88"/>
<circle cx="68.8" cy="185.5" r=".88"/>
<circle cx="199.3" cy="185.5" r=".88"/>
<circle cx="285.8" cy="185.5" r=".88"/>
<circle cx="373.9" cy="185.5" r=".88"/>
<circle cx="306.9" cy="196.1" r=".88"/>
<circle cx="220.5" cy="196.1" r=".88"/>
<circle cx="132.3" cy="196.1" r=".88"/>
<circle cx="88.2" cy="77.9" r=".88"/>
<circle cx="176.4" cy="77.9" r=".88"/>
<circle cx="262.8" cy="77.9" r=".88"/>
<circle cx="81.1" cy="136.1" r=".88"/>
<circle cx="169.3" cy="136.1" r=".88"/>
<circle cx="213.4" cy="136.1" r=".88"/>
<circle cx="255.8" cy="136.1" r=".88"/>
<circle cx="299.9" cy="136.1" r=".88"/>
<circle cx="344" cy="136.1" r=".88"/>
<circle cx="125.2" cy="136.1" r=".88"/>
<circle cx="38.8" cy="136.1" r=".88"/>
<circle cx="365.1" cy="136.1" r=".88"/>
<circle cx="351" cy="77.9" r=".88"/>
<circle cx="306.9" cy="77.9" r=".88"/>
<circle cx="220.5" cy="77.9" r=".88"/>
<circle cx="132.3" cy="77.9" r=".88"/>
<circle cx="45.9" cy="77.9" r=".88"/>
<circle cx="45.9" cy="196.1" r=".88"/>
<circle cx="88.2" cy="196.1" r=".88"/>
<circle cx="176.4" cy="196.1" r=".88"/>
<circle cx="262.8" cy="196.1" r=".88"/>
<circle cx="351" cy="196.1" r=".88"/>
<circle cx="329.8" cy="185.5" r=".88"/>
<circle cx="155.2" cy="185.5" r=".88"/>
<circle cx="243.4" cy="185.5" r=".88"/>
<circle cx="111.1" cy="185.5" r=".88"/>
<circle cx="199.3" cy="88.5" r=".88"/>
<circle cx="285.8" cy="88.5" r=".88"/>
<circle cx="373.9" cy="88.5" r=".88"/>
<circle cx="329.8" cy="196.1" r=".88"/>
<circle cx="243.4" cy="196.1" r=".88"/>
<circle cx="155.2" cy="196.1" r=".88"/>
<circle cx="68.8" cy="196.1" r=".88"/>
<circle cx="199.3" cy="77.9" r=".88"/>
<circle cx="285.8" cy="77.9" r=".88"/>
<circle cx="373.9" cy="77.9" r=".88"/>
<circle cx="155.2" cy="77.9" r=".88"/>
<circle cx="111.1" cy="77.9" r=".88"/>
<circle cx="68.8" cy="77.9" r=".88"/>
</g>
<text font-size="4.6" fill="#00f" x="270.8" y="265.5">Relay Computer : Y Backplane Registers</text>
<g font-size="4.2" fill="#00f">
<text x="14.1" y="18">Sheet 1: 1-bit register stores (8-bit X + 8-bit Y)</text>
<text x="15.9" y="259.6">Important Note:</text>
<text x="56.4" y="259.6">All LEDs shown are 12V type (with integral resistor)</text>
<text x="15.9" y="269.6">HoldH and HoldL signals connect to control relays (sheet 3)</text>
<text x="392.5" y="265.7">1.1</text>
<text x="310.9" y="275.3">Paul Law</text>
<text x="15.9" y="276.1">R0-RF signals connect to gating relays (sheet 2)</text>
<text x="304" y="283.1">2019-02-10</text>
</g>
<g font-size="4.2">
<text x="34.6" y="98.4">V</text>
<text x="76.9" y="98.4">V</text>
<text x="121" y="98.4">V</text>
<text x="165.1" y="98.4">V</text>
<text x="209.2" y="98.4">V</text>
<text x="251.5" y="98.4">V</text>
<text x="295.6" y="98.4">V</text>
<text x="339.7" y="98.4">V</text>
<text x="34.6" y="167.2">V</text>
<text x="76.9" y="167.2">V</text>
<text x="121" y="167.2">V</text>
<text x="165.1" y="167.2">V</text>
<text x="209.2" y="167.2">V</text>
<text x="251.5" y="167.2">V</text>
<text x="295.6" y="167.2">V</text>
<text x="339.7" y="167.2">V</text>
</g>
<g font-size="3.9" fill="#00f">
<text x="53" y="67.3">RF</text>
<text x="95.1" y="67.3">RE</text>
<text x="138.8" y="67.3">RD</text>
<text x="183.1" y="67.3">RC</text>
<text x="227.2" y="67.3">RB</text>
<text x="269.3" y="67.3">RA</text>
<text x="314.2" y="67.3">R9</text>
<text x="358.3" y="67.3">R8</text>
<text x="48.9" y="129.1">HoldH</text>
<text x="91.2" y="129.1">HoldH</text>
<text x="135.3" y="129.1">HoldH</text>
<text x="179.4" y="129.1">HoldH</text>
<text x="223.5" y="129.1">HoldH</text>
<text x="265.8" y="129.1">HoldH</text>
<text x="309.9" y="129.1">HoldH</text>
<text x="354" y="129.1">HoldH</text>
<text x="49.3" y="146.7">HoldL</text>
<text x="91.6" y="146.7">HoldL</text>
<text x="135.7" y="146.7">HoldL</text>
<text x="179.8" y="146.7">HoldL</text>
<text x="223.9" y="146.7">HoldL</text>
<text x="266.3" y="146.7">HoldL</text>
<text x="310.4" y="146.7">HoldL</text>
<text x="354.5" y="146.7">HoldL</text>
<text x="53.2" y="210.2">R7</text>
<text x="95.5" y="210.2">R6</text>
<text x="139.6" y="210.2">R5</text>
<text x="183.7" y="210.2">R4</text>
<text x="227.8" y="210.2">R3</text>
<text x="270.1" y="210.2">R2</text>
<text x="314.2" y="210.2">R1</text>
<text x="358.3" y="210.2">R0</text>
</g>
<g font-size="3.9" fill="#800">
<text x="250.5" y="261">TITLE:</text>
<text x="379.1" y="265.7">REV:</text>
<text x="287.4" y="275.2">Company:</text>
<text x="378.7" y="275.8">Sheet: 1/4</text>
<text x="287.4" y="282.9">Date:</text>
<text x="336.4" y="283">Drawn By: paul_6392</text>
</g>
<g font-size="3.9" fill="#39c">
<text x="262.8" y="278">Relay</text>
<text x="262.8" y="281.5">Computer</text>
</g>
<g font-size="3.2" fill="#800">
<text x="41.6" y="6.8">1</text>
<text x="110.8" y="6.8">2</text>
<text x="179.9" y="6.8">3</text>
<text x="249.1" y="6.8">4</text>
<text x="318.2" y="6.8">5</text>
<text x="4.1" y="41.9">A</text>
<text x="405.9" y="41.9">A</text>
<text x="4.1" y="111.1">B</text>
<text x="405.9" y="111.1">B</text>
<text x="4.1" y="180.2">C</text>
<text x="405.9" y="180.2">C</text>
<text x="4.1" y="249.4">D</text>
<text x="405.9" y="249.4">D</text>
<text x="41.6" y="287.7">1</text>
<text x="110.8" y="287.7">2</text>
<text x="179.9" y="287.7">3</text>
<text x="249.1" y="287.7">4</text>
<text x="318.2" y="287.7">5</text>
</g>
<g font-size="3.2" fill="#000080">
<text x="51.2" y="74.4">D15</text>
<text x="93.5" y="74.4">D14</text>
<text x="137.6" y="74.4">D13</text>
<text x="181.7" y="74.4">D12</text>
<text x="225.8" y="74.4">D11</text>
<text x="268.1" y="74.4">D10</text>
<text x="312.2" y="74.4">D9</text>
<text x="356.3" y="74.4">D8</text>
<text x="42.3" y="124.3">I15</text>
<text x="49.3" y="120.9">K15</text>
<text x="84.7" y="124.3">I14</text>
<text x="91.6" y="120.9">K14</text>
<text x="128.8" y="124.3">I13</text>
<text x="135.7" y="120.9">K13</text>
<text x="172.9" y="124.3">I12</text>
<text x="179.8" y="120.9">K12</text>
<text x="217" y="124.3">I11</text>
<text x="223.9" y="120.9">K11</text>
<text x="259.3" y="124.3">I10</text>
<text x="266.2" y="120.9">K10</text>
<text x="303.4" y="124.3">I9</text>
<text x="312.1" y="120.9">K9</text>
<text x="347.5" y="124.3">I8</text>
<text x="356.2" y="120.9">K8</text>
<text x="42.3" y="147.9">I7</text>
<text x="84.7" y="147.9">I6</text>
<text x="128.8" y="147.9">I5</text>
<text x="172.9" y="147.9">I4</text>
<text x="217" y="147.9">I3</text>
<text x="259.3" y="147.9">I2</text>
<text x="303.4" y="147.9">I1</text>
<text x="347.5" y="147.9">I0</text>
<text x="51" y="153.1">K7</text>
<text x="93.4" y="153.1">K6</text>
<text x="137.5" y="153.1">K5</text>
<text x="181.6" y="153.1">K4</text>
<text x="225.7" y="153.1">K3</text>
<text x="268" y="153.1">K2</text>
<text x="312.1" y="153.1">K1</text>
<text x="356.2" y="153.1">K0</text>
<text x="50.8" y="202.5">D7</text>
<text x="93.1" y="202.5">D6</text>
<text x="137.2" y="202.5">D5</text>
<text x="181.3" y="202.5">D4</text>
<text x="225.4" y="202.5">D3</text>
<text x="267.8" y="202.5">D2</text>
<text x="311.9" y="202.5">D1</text>
<text x="356" y="202.5">D0</text>
</g>
<g font-size="3.2" fill="#00f">
<text x="40.1" y="88.2">12</text>
<text x="46.6" y="89.6">12</text>
<text x="57.2" y="89.6">1</text>
<text x="61.7" y="88.2">1</text>
<text x="82.4" y="88.2">12</text>
<text x="88.9" y="89.6">12</text>
<text x="99.6" y="89.6">1</text>
<text x="104.1" y="88.2">1</text>
<text x="126.5" y="88.2">12</text>
<text x="133" y="89.6">12</text>
<text x="143.7" y="89.6">1</text>
<text x="148.2" y="88.2">1</text>
<text x="170.6" y="88.2">12</text>
<text x="177.1" y="89.6">12</text>
<text x="187.8" y="89.6">1</text>
<text x="192.3" y="88.2">1</text>
<text x="214.7" y="88.2">12</text>
<text x="221.2" y="89.6">12</text>
<text x="231.9" y="89.6">1</text>
<text x="236.4" y="88.2">1</text>
<text x="257" y="88.2">12</text>
<text x="263.5" y="89.6">12</text>
<text x="274.2" y="89.6">1</text>
<text x="278.7" y="88.2">1</text>
<text x="301.1" y="88.2">12</text>
<text x="307.6" y="89.6">12</text>
<text x="318.3" y="89.6">1</text>
<text x="322.8" y="88.2">1</text>
<text x="345.2" y="88.2">12</text>
<text x="351.7" y="89.6">12</text>
<text x="362.4" y="89.6">1</text>
<text x="366.9" y="88.2">1</text>
<text x="40.1" y="91.7">10</text>
<text x="46.6" y="93.1">10</text>
<text x="57.2" y="93.1">3</text>
<text x="61.7" y="91.7">3</text>
<text x="82.4" y="91.7">10</text>
<text x="88.9" y="93.1">10</text>
<text x="99.6" y="93.1">3</text>
<text x="104.1" y="91.7">3</text>
<text x="126.5" y="91.7">10</text>
<text x="133" y="93.1">10</text>
<text x="143.7" y="93.1">3</text>
<text x="148.2" y="91.7">3</text>
<text x="170.6" y="91.7">10</text>
<text x="177.1" y="93.1">10</text>
<text x="187.8" y="93.1">3</text>
<text x="192.3" y="91.7">3</text>
<text x="214.7" y="91.7">10</text>
<text x="221.2" y="93.1">10</text>
<text x="231.9" y="93.1">3</text>
<text x="236.4" y="91.7">3</text>
<text x="257" y="91.7">10</text>
<text x="263.5" y="93.1">10</text>
<text x="274.2" y="93.1">3</text>
<text x="278.7" y="91.7">3</text>
<text x="301.1" y="91.7">10</text>
<text x="307.6" y="93.1">10</text>
<text x="318.3" y="93.1">3</text>
<text x="322.8" y="91.7">3</text>
<text x="345.2" y="91.7">10</text>
<text x="351.7" y="93.1">10</text>
<text x="362.4" y="93.1">3</text>
<text x="366.9" y="91.7">3</text>
<text x="42.1" y="102.3">9</text>
<text x="46.6" y="103.7">9</text>
<text x="57.2" y="103.7">4</text>
<text x="61.7" y="102.3">4</text>
<text x="84.4" y="102.3">9</text>
<text x="88.9" y="103.7">9</text>
<text x="99.6" y="103.7">4</text>
<text x="104.1" y="102.3">4</text>
<text x="128.5" y="102.3">9</text>
<text x="133" y="103.7">9</text>
<text x="143.7" y="103.7">4</text>
<text x="148.2" y="102.3">4</text>
<text x="172.6" y="102.3">9</text>
<text x="177.1" y="103.7">9</text>
<text x="187.8" y="103.7">4</text>
<text x="192.3" y="102.3">4</text>
<text x="216.7" y="102.3">9</text>
<text x="221.2" y="103.7">9</text>
<text x="231.9" y="103.7">4</text>
<text x="236.4" y="102.3">4</text>
<text x="259" y="102.3">9</text>
<text x="263.5" y="103.7">9</text>
<text x="274.2" y="103.7">4</text>
<text x="278.7" y="102.3">4</text>
<text x="303.1" y="102.3">9</text>
<text x="307.6" y="103.7">9</text>
<text x="318.3" y="103.7">4</text>
<text x="322.8" y="102.3">4</text>
<text x="347.2" y="102.3">9</text>
<text x="351.7" y="103.7">9</text>
<text x="362.4" y="103.7">4</text>
<text x="366.9" y="102.3">4</text>
<text x="42.1" y="112.9">8</text>
<text x="61.7" y="112.9">5</text>
<text x="84.4" y="112.9">8</text>
<text x="104.1" y="112.9">5</text>
<text x="128.5" y="112.9">8</text>
<text x="148.2" y="112.9">5</text>
<text x="172.6" y="112.9">8</text>
<text x="192.3" y="112.9">5</text>
<text x="216.7" y="112.9">8</text>
<text x="236.4" y="112.9">5</text>
<text x="259" y="112.9">8</text>
<text x="278.7" y="112.9">5</text>
<text x="303.1" y="112.9">8</text>
<text x="322.8" y="112.9">5</text>
<text x="347.2" y="112.9">8</text>
<text x="366.9" y="112.9">5</text>
<text x="46.6" y="114.3">8</text>
<text x="57.2" y="114.3">5</text>
<text x="88.9" y="114.3">8</text>
<text x="99.6" y="114.3">5</text>
<text x="133" y="114.3">8</text>
<text x="143.7" y="114.3">5</text>
<text x="177.1" y="114.3">8</text>
<text x="187.8" y="114.3">5</text>
<text x="221.2" y="114.3">8</text>
<text x="231.9" y="114.3">5</text>
<text x="263.5" y="114.3">8</text>
<text x="274.2" y="114.3">5</text>
<text x="307.6" y="114.3">8</text>
<text x="318.3" y="114.3">5</text>
<text x="351.7" y="114.3">8</text>
<text x="362.4" y="114.3">5</text>
<text x="42.1" y="160.5">8</text>
<text x="46.6" y="161.9">8</text>
<text x="57.2" y="161.9">5</text>
<text x="61.7" y="160.5">5</text>
<text x="84.4" y="160.5">8</text>
<text x="88.9" y="161.9">8</text>
<text x="99.6" y="161.9">5</text>
<text x="104.1" y="160.5">5</text>
<text x="128.5" y="160.5">8</text>
<text x="133" y="161.9">8</text>
<text x="143.7" y="161.9">5</text>
<text x="148.2" y="160.5">5</text>
<text x="172.6" y="160.5">8</text>
<text x="177.1" y="161.9">8</text>
<text x="187.8" y="161.9">5</text>
<text x="192.3" y="160.5">5</text>
<text x="216.7" y="160.5">8</text>
<text x="221.2" y="161.9">8</text>
<text x="231.9" y="161.9">5</text>
<text x="236.4" y="160.5">5</text>
<text x="259" y="160.5">8</text>
<text x="263.5" y="161.9">8</text>
<text x="274.2" y="161.9">5</text>
<text x="278.7" y="160.5">5</text>
<text x="303.1" y="160.5">8</text>
<text x="307.6" y="161.9">8</text>
<text x="318.3" y="161.9">5</text>
<text x="322.8" y="160.5">5</text>
<text x="347.2" y="160.5">8</text>
<text x="351.7" y="161.9">8</text>
<text x="362.4" y="161.9">5</text>
<text x="366.9" y="160.5">5</text>
<text x="42.1" y="171.1">9</text>
<text x="46.6" y="172.5">9</text>
<text x="57.2" y="172.5">4</text>
<text x="61.7" y="171.1">4</text>
<text x="84.4" y="171.1">9</text>
<text x="88.9" y="172.5">9</text>
<text x="99.6" y="172.5">4</text>
<text x="104.1" y="171.1">4</text>
<text x="128.5" y="171.1">9</text>
<text x="133" y="172.5">9</text>
<text x="143.7" y="172.5">4</text>
<text x="148.2" y="171.1">4</text>
<text x="172.6" y="171.1">9</text>
<text x="177.1" y="172.5">9</text>
<text x="187.8" y="172.5">4</text>
<text x="192.3" y="171.1">4</text>
<text x="216.7" y="171.1">9</text>
<text x="221.2" y="172.5">9</text>
<text x="231.9" y="172.5">4</text>
<text x="236.4" y="171.1">4</text>
<text x="259" y="171.1">9</text>
<text x="263.5" y="172.5">9</text>
<text x="274.2" y="172.5">4</text>
<text x="278.7" y="171.1">4</text>
<text x="303.1" y="171.1">9</text>
<text x="307.6" y="172.5">9</text>
<text x="318.3" y="172.5">4</text>
<text x="322.8" y="171.1">4</text>
<text x="347.2" y="171.1">9</text>
<text x="351.7" y="172.5">9</text>
<text x="362.4" y="172.5">4</text>
<text x="366.9" y="171.1">4</text>
<text x="40.1" y="185.2">12</text>
<text x="40.1" y="181.6">10</text>
<text x="46.6" y="183.1">10</text>
<text x="57.2" y="183.1">3</text>
<text x="61.7" y="181.6">3</text>
<text x="61.7" y="185.2">1</text>
<text x="82.4" y="185.2">12</text>
<text x="82.4" y="181.6">10</text>
<text x="88.9" y="183.1">10</text>
<text x="99.6" y="183.1">3</text>
<text x="104.1" y="181.6">3</text>
<text x="104.1" y="185.2">1</text>
<text x="126.5" y="185.2">12</text>
<text x="126.5" y="181.6">10</text>
<text x="133" y="183.1">10</text>
<text x="143.7" y="183.1">3</text>
<text x="148.2" y="181.6">3</text>
<text x="148.2" y="185.2">1</text>
<text x="170.6" y="185.2">12</text>
<text x="170.6" y="181.6">10</text>
<text x="177.1" y="183.1">10</text>
<text x="187.8" y="183.1">3</text>
<text x="192.3" y="181.6">3</text>
<text x="192.3" y="185.2">1</text>
<text x="214.7" y="185.2">12</text>
<text x="214.7" y="181.6">10</text>
<text x="221.2" y="183.1">10</text>
<text x="231.9" y="183.1">3</text>
<text x="236.4" y="181.6">3</text>
<text x="236.4" y="185.2">1</text>
<text x="257" y="185.2">12</text>
<text x="257" y="181.6">10</text>
<text x="263.5" y="183.1">10</text>
<text x="274.2" y="183.1">3</text>
<text x="278.7" y="181.6">3</text>
<text x="278.7" y="185.2">1</text>
<text x="301.1" y="185.2">12</text>
<text x="301.1" y="181.6">10</text>
<text x="307.6" y="183.1">10</text>
<text x="318.3" y="183.1">3</text>
<text x="322.8" y="181.6">3</text>
<text x="322.8" y="185.2">1</text>
<text x="345.2" y="185.2">12</text>
<text x="345.2" y="181.6">10</text>
<text x="351.7" y="183.1">10</text>
<text x="362.4" y="183.1">3</text>
<text x="366.9" y="181.6">3</text>
<text x="366.9" y="185.2">1</text>
<text x="46.6" y="186.6">12</text>
<text x="57.2" y="186.6">1</text>
<text x="88.9" y="186.6">12</text>
<text x="99.6" y="186.6">1</text>
<text x="133" y="186.6">12</text>
<text x="143.7" y="186.6">1</text>
<text x="177.1" y="186.6">12</text>
<text x="187.8" y="186.6">1</text>
<text x="221.2" y="186.6">12</text>
<text x="231.9" y="186.6">1</text>
<text x="263.5" y="186.6">12</text>
<text x="274.2" y="186.6">1</text>
<text x="307.6" y="186.6">12</text>
<text x="318.3" y="186.6">1</text>
<text x="351.7" y="186.6">12</text>
<text x="362.4" y="186.6">1</text>
</g>
</svg>
